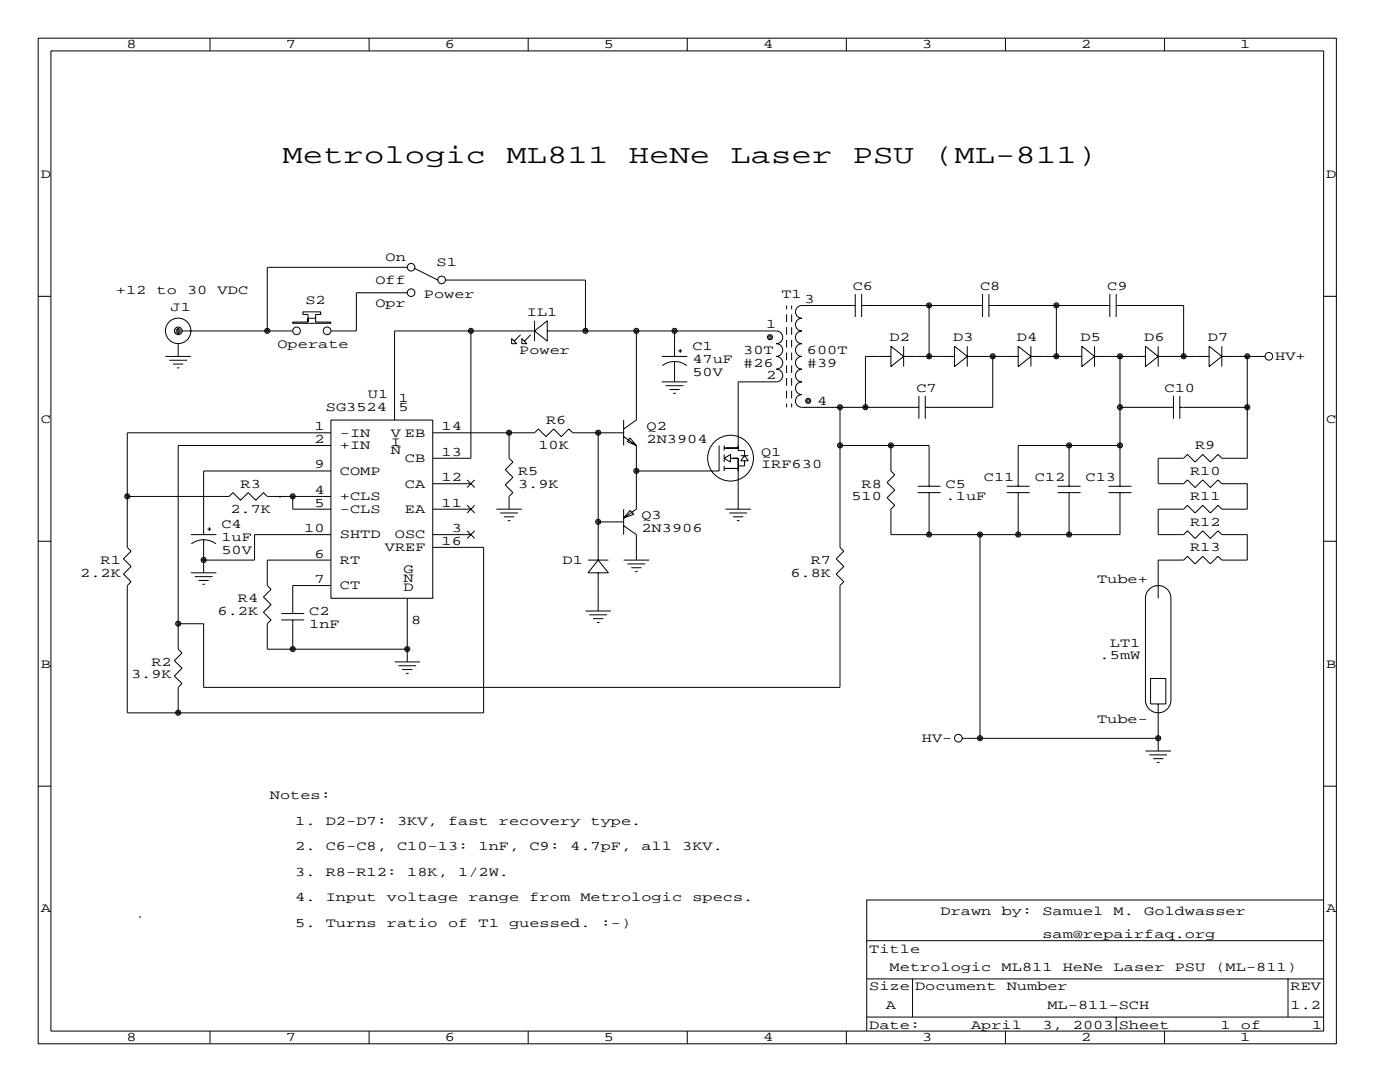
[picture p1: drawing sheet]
<svg xmlns="http://www.w3.org/2000/svg" width="279mm" height="216mm" viewBox="0 0 279 216" stroke-linecap="round" stroke-linejoin="round" font-family="sans-serif">
<g fill="none" stroke="#000" stroke-width=".2">
<path d="M7.6 7.6h259.1v200.7h-259.1zM10.2 10.2h254v195.5h-254zM41.9 7.6v2.6M73.7 7.6v2.6M105.4 7.6v2.6M137.2 7.6v2.6M168.9 7.6v2.6M200.7 7.6v2.6M232.4 7.6v2.6M7.6 59.1h2.6M81.3 58.4h-10.2v7.6h-5.1M81.3 53.3h-28v12.7"/>
<path d="M82.8 53.6l4.6 2.3M88.9 55.9h27.9v10.1M170.7 58.7v4.5M172 58.7v4.5M196.1 58.7v4.5M197.4 58.7v4.5M221.5 58.7v4.5M222.8 58.7v4.5M264.2 59.1h2.5M33 71.1h5.1M33.8 71.9h3.5M34.5 72.6h2.1"/>
<path d="M35.1 66h1M35.1 65.8h1M35.1 66.3h1M35.3 73.4h.5M35.3 65.5h.5M35.3 66.5h.5M35.6 68.6v2.5M36.3 66h22.1M60.5 62.2h3.5v.5h-1v1.6h3v.2h-7.6v-.2h3.1v-1.6h-1zM61.5 63.5h1.5M94 66v25.4h-7.6M102.1 67.6l1 1h-1z"/>
<path d="M103.9 66.8l-1.3 1.3M104.1 67.6l1.1 1h-1.1zM105.9 66.8l-1.3 1.3M106.7 66h-28v17.8M106.7 66l2.5-2v4.1zM106.7 64v4.1M109.2 66h45.7a1.27 1.27 0 0 1 1.3 1.3 1.27 1.27 0 0 1-1.3 1.3 1.27 1.27 0 0 1 1.3 1.3 1.27 1.27 0 0 1-1.3 1.2 1.27 1.27 0 0 1 1.3 1.3 1.27 1.27 0 0 1-1.3 1.3 1.27 1.27 0 0 1 1.3 1.2 1.27 1.27 0 0 1-1.3 1.3h-7.6v13.7h1.3v1M127 66v17.8l-2.5 1.8M132.1 71.1h5.1M132.1 76.2h5.1M132.2 73a4.1 4.1 0 0 1 4.9 0M132.8 77h3.6"/>
<path d="M133.6 77.7h2M134.4 78.5h.5M134.6 66v5.1M134.6 72.1v4.1M135.4 70h.7M135.8 69.6v.8M157 61v.7M157 62.7v1.6M157 65.3v1.5M157 67.8v1.5M157 70.4v1.5M157 72.9v1.5"/>
<path d="M157 75.4v1.6M157 78v1.5M158 61v.7M158 62.7v1.6M158 65.3v1.5M158 67.8v1.5M158 70.4v1.5M158 72.9v1.5M158 75.4v1.6M158 78v1.5M170.7 61h-10.7a1.27 1.27 0 0 0-1.3 1.2 1.27 1.27 0 0 0 1.3 1.3 1.27 1.27 0 0 0-1.3 1.3 1.27 1.27 0 0 0 1.3 1.2 1.27 1.27 0 0 0-1.3 1.3 1.27 1.27 0 0 0 1.3 1.3 1.27 1.27 0 0 0-1.3 1.2 1.27 1.27 0 0 0 1.3 1.3 1.27 1.27 0 0 0-1.3 1.3 1.27 1.27 0 0 0 1.3 1.3 1.27 1.27 0 0 0-1.3 1.2 1.27 1.27 0 0 0 1.3 1.3 1.27 1.27 0 0 0-1.3 1.3 1.27 1.27 0 0 0 1.3 1.2 1.27 1.27 0 0 0-1.3 1.3 1.27 1.27 0 0 0 1.3 1.3h23.4M172 61h24.1"/>
<path d="M177.8 71.1h-5.1v10.2M177.8 69.1l2.5 2-2.5 2.1zM180.3 71.1h10.2M180.3 69.1v4.1M183.4 79v4.6M184.7 79v4.6M185.4 61v10.1M190.5 69.1l2.5 2-2.5 2.1zM193 71.1h10.2M193 69.1v4.1M197.4 61h24.1M198.1 71.1v10.2h-13.4"/>
<path d="M203.2 69.1l2.5 2-2.5 2.1zM205.7 71.1h10.2M205.7 69.1v4.1M210.8 61v10.1M215.9 69.1l2.5 2-2.5 2.1zM218.4 71.1h10.2M218.4 69.1v4.1M222.8 61h13.4v10.1M223.5 71.1v25.9M228.6 69.1l2.5 2-2.5 2.1zM231.1 71.1h10.2M231.1 69.1v4.1"/>
<path d="M234.2 79v4.6M235.5 79v4.6M241.3 69.1l2.5 2-2.5 2.1zM243.8 71.1h8.7M243.8 69.1v4.1M248.9 71.1h.1M248.9 71.1v20.3h-5.1l-.7-.7-1.5 1.5-1.6-1.5-1.5 1.5-1.5-1.5-.8 .7h-5.1v5.1h5.1l.8-.7 1.5 1.5 1.5-1.5 1.6 1.5 1.5-1.5 .7 .7h5.1v5.1h-5.1l-.7-.8-1.5 1.6-1.6-1.6-1.5 1.6-1.5-1.6-.8 .8h-5.1v5.1h5.1l.8-.8 1.5 1.5 1.5-1.5 1.6 1.5 1.5-1.5 .7 .8h5.1v5.1h-5.1l-.7-.8-1.5 1.5-1.6-1.5-1.5 1.5-1.5-1.5-.8 .8h-5.1v7.6M25.4 99.1h20.3l.8-.8 1.5 1.5 1.5-1.5 1.6 1.5 1.5-1.5 .7 .8h12.7M55.9 99.1h.1M58.4 99.1v2.5h7.6M66 83.8h20.4v35.6h-20.4zM66 94h-25.4v12.7"/>
<path d="M66 86.4h-40.6v22.8l.8 .8-1.6 1.5 1.6 1.5-1.6 1.6 1.6 1.5-.8 .7v25.4h71.1v-33h-10.1M66 88.9h-30.4v40.6l.7 .8-1.5 1.5 1.5 1.5-1.5 1.6 1.5 1.5-.7 .8v5M86.4 86.4h20.3l.7-.8 1.6 1.5 1.5-1.5 1.5 1.5 1.5-1.5 .8 .8h10.2M86.4 96.5h7.6M93.2 95.8l1.5 1.5M94.7 95.8l-1.5 1.5M101.6 86.4v5l.8 .8-1.6 1.5 1.6 1.5-1.6 1.6 1.6 1.5-.8 .8v2.5M119.4 86.4h.1M119.4 86.4v25.4M124.5 83.8v5.1M124.5 87.1l2.5 1.8M125.7 87.4l1.3 1.5-1.8-.8z"/>
<path d="M127 88.9v12.7l-2.5 1.8M143.5 88.9v5.1h-16.5M144.5 89.4h2.8M144.5 93.5h2.8M144.5 88.9v1M144.5 90.7v1.5M144.5 93v1M144.5 91.4l1.3-.7v1.5zM145.8 91.4h1.5v10.2M147.8 90.9h1.6M148.6 91.9v1.1h-1.3M148.6 90.9l.8 1h-1.6z"/>
<path d="M157 80.5v.8M158 80.5v.8M167.6 81.3v27.9l.8 .8-1.5 1.5 1.5 1.5-1.5 1.6 1.5 1.5-.8 .7v20.4h-127v-12.7h-5M167.6 88.9h17.8v8.1M177.8 88.9v5.1l.8 .7-1.6 1.6 1.6 1.5-1.6 1.5 1.6 1.5-.8 .8v5.1h45.7v-8.4M183.1 98.3h4.6M183.1 97h4.6M185.4 98.3v8.4M200.9 98.3h4.6M200.9 97h4.6M203.2 98.3v8.4M211.1 98.3h4.5"/>
<path d="M211.1 97h4.5M213.4 88.9v8.1M213.4 98.3v8.4M221.2 98.3h4.6M221.2 97h4.6M223.5 81.3h10.7M223.5 88.9h-20.3v8.1M235.5 81.3h13.4M7.6 108h2.6M38.1 106.7h5.1M38.1 114.3h5.1M38.2 108.5a4.1 4.1 0 0 1 4.9 0"/>
<path d="M38.9 115.1h3.5M39.6 115.8h2.1M40.4 116.6h.5M40.6 107.7v6.6M41.4 105.6h.8M41.8 105.2v.8M66 106.7h-15.2v5.1h-10.2M66 116.8h-7.6v5.6M66 111.8h-12.7v5l.8 .8-1.5 1.5 1.5 1.5-1.5 1.6 1.5 1.5-.8 .8v5h28M81.3 119.4v12.7M86.4 106.7h7.6M86.4 101.6h7.6"/>
<path d="M93.2 105.9l1.5 1.5M93.2 100.8l1.5 1.6M94.7 105.9l-1.5 1.5M94.7 100.8l-1.5 1.6M99.1 101.6h5M99.8 102.4h3.6M100.6 103.1h2M101.3 103.9h.6M117.3 111.8h4.1M119.4 104.1h5.1M119.4 114.3v7.6M119.4 111.8l2 2.5h-4.1z"/>
<path d="M124.5 101.6v5.1M124.5 104.9l2.5 1.8v5.1M124.5 111.8h5M125.2 112.5h3.6M125.7 101.9l.8 .7-2 .8zM126 113.3h2M126.7 114h.6M144.8 101.6h5.1M145.5 102.4h3.6M146.3 103.1h2M147.1 103.9h.5M195.6 106.7v40.6"/>
<path d="M229.2 117.8a2.54 2.54 0 0 1 2.8-.8 2.54 2.54 0 0 1 1.7 2.4v20.3a2.54 2.54 0 0 1-2.6 2.5 2.54 2.54 0 0 1-2.5-2.5v-20.3l.1-.6zM230.9 116.8h.5M264.2 108h2.5M56.1 123.7h4.6M56.1 122.4h4.6M58.4 123.7v5.8M78.7 132.1h5.1M79.5 132.8h3.6M80.3 133.6h2M81 134.4h.5M116.8 121.9h5.1M117.6 122.7h3.6"/>
<path d="M118.4 123.4h2M119.1 124.2h.5M229.6 135.4h3.1v5.1h-3.1zM7.6 156.9h2.6M192 147.3h39.1M228.6 149.9h5.1M229.4 150.6h3.5M230.1 151.4h2.1M230.9 152.1h.5M231.1 140.5v9.4M264.2 156.9h2.5M264.2 179.6h-91.2v26.1"/>
<path d="M27.9 182.9h.1M173 195.3h91.2M173 187.7h91.2M182.1 195.3v7.6M257 195.3v7.6M41.9 205.7v2.6M73.7 205.7v2.6M105.4 205.7v2.6M137.2 205.7v2.6M168.9 205.7v2.6M173 202.9h91.2M200.7 205.7v2.6"/>
<path d="M222.8 202.9v2.8M232.4 205.7v2.6"/>
<circle cx="82" cy="53.3" r=".76"/>
<circle cx="82" cy="58.4" r=".76"/>
<circle cx="88.1" cy="55.9" r=".76"/>
<circle cx="35.6" cy="66" r=".76"/>
<circle cx="35.6" cy="66" r="2.54"/>
<circle cx="53.3" cy="66" r=".51"/>
<circle cx="53.3" cy="66" r=".25"/>
<circle cx="59.2" cy="66" r=".76"/>
<circle cx="65.3" cy="66" r=".76"/>
<circle cx="94" cy="66" r=".51"/>
<circle cx="94" cy="66" r=".25"/>
<circle cx="116.8" cy="66" r=".51"/>
<circle cx="116.8" cy="66" r=".25"/>
<circle cx="127" cy="66" r=".51"/>
<circle cx="127" cy="66" r=".25"/>
<circle cx="134.6" cy="66" r=".51"/>
<circle cx="134.6" cy="66" r=".25"/>
<circle cx="153.7" cy="67.3" r=".51"/>
<circle cx="153.7" cy="67.3" r=".25"/>
<circle cx="161.3" cy="80" r=".51"/>
<circle cx="161.3" cy="80" r=".25"/>
<circle cx="185.4" cy="71.1" r=".51"/>
<circle cx="185.4" cy="60.9" r=".51"/>
<circle cx="185.4" cy="60.9" r=".25"/>
<circle cx="185.4" cy="71.1" r=".25"/>
<circle cx="198.1" cy="71.1" r=".51"/>
<circle cx="198.1" cy="71.1" r=".25"/>
<circle cx="210.8" cy="71.1" r=".51"/>
<circle cx="210.8" cy="60.9" r=".51"/>
<circle cx="210.8" cy="60.9" r=".25"/>
<circle cx="210.8" cy="71.1" r=".25"/>
<circle cx="223.5" cy="71.1" r=".51"/>
<circle cx="223.5" cy="71.1" r=".25"/>
<circle cx="236.2" cy="71.1" r=".51"/>
<circle cx="236.2" cy="71.1" r=".25"/>
<circle cx="248.9" cy="71.1" r=".51"/>
<circle cx="248.9" cy="71.1" r=".25"/>
<circle cx="253.2" cy="71.1" r=".76"/>
<circle cx="25.4" cy="99" r=".51"/>
<circle cx="25.4" cy="99" r=".25"/>
<circle cx="58.4" cy="99" r=".51"/>
<circle cx="58.4" cy="99" r=".25"/>
<circle cx="101.6" cy="86.3" r=".51"/>
<circle cx="101.6" cy="86.3" r=".25"/>
<circle cx="119.4" cy="86.3" r=".51"/>
<circle cx="119.4" cy="86.3" r=".25"/>
<circle cx="127" cy="94" r=".51"/>
<circle cx="127" cy="94" r=".25"/>
<circle cx="145.8" cy="91.4" r="4.6"/>
<circle cx="167.6" cy="88.9" r=".51"/>
<circle cx="167.6" cy="81.3" r=".51"/>
<circle cx="167.6" cy="88.9" r=".25"/>
<circle cx="167.6" cy="81.3" r=".25"/>
<circle cx="172.7" cy="81.3" r=".51"/>
<circle cx="172.7" cy="81.3" r=".25"/>
<circle cx="177.8" cy="88.9" r=".51"/>
<circle cx="177.8" cy="88.9" r=".25"/>
<circle cx="213.4" cy="88.9" r=".51"/>
<circle cx="213.4" cy="88.9" r=".25"/>
<circle cx="223.5" cy="81.3" r=".51"/>
<circle cx="223.5" cy="88.9" r=".51"/>
<circle cx="223.5" cy="81.3" r=".25"/>
<circle cx="223.5" cy="88.9" r=".25"/>
<circle cx="248.9" cy="81.3" r=".51"/>
<circle cx="248.9" cy="81.3" r=".25"/>
<circle cx="40.6" cy="111.7" r=".51"/>
<circle cx="40.6" cy="111.7" r=".25"/>
<circle cx="119.4" cy="104.1" r=".51"/>
<circle cx="119.4" cy="104.1" r=".25"/>
<circle cx="185.4" cy="106.7" r=".51"/>
<circle cx="185.4" cy="106.7" r=".25"/>
<circle cx="195.6" cy="106.7" r=".51"/>
<circle cx="195.6" cy="106.7" r=".25"/>
<circle cx="203.2" cy="106.7" r=".51"/>
<circle cx="203.2" cy="106.7" r=".25"/>
<circle cx="213.4" cy="106.7" r=".51"/>
<circle cx="213.4" cy="106.7" r=".25"/>
<circle cx="35.6" cy="124.4" r=".51"/>
<circle cx="35.6" cy="124.4" r=".25"/>
<circle cx="58.4" cy="129.5" r=".51"/>
<circle cx="58.4" cy="129.5" r=".25"/>
<circle cx="81.3" cy="129.5" r=".51"/>
<circle cx="81.3" cy="129.5" r=".25"/>
<circle cx="35.6" cy="142.2" r=".51"/>
<circle cx="35.6" cy="142.2" r=".25"/>
<circle cx="191.3" cy="147.3" r=".76"/>
<circle cx="195.6" cy="147.3" r=".51"/>
<circle cx="195.6" cy="147.3" r=".25"/>
<circle cx="231.1" cy="147.3" r=".51"/>
<circle cx="231.1" cy="147.3" r=".25"/>
</g>
<g font-size="5.3">
<text x="56.4" y="32.5">Metrologic</text>
<text x="101.1" y="32.5">ML811</text>
<text x="125.5" y="32.5">HeNe</text>
<text x="145.8" y="32.5">Laser</text>
<text x="170.2" y="32.5">PSU</text>
<text x="186.4" y="32.5">(ML-811)</text>
</g>
<g font-size="2.6">
<text x="25.3" y="9.7">8</text>
<text x="57" y="9.7">7</text>
<text x="88.8" y="9.7">6</text>
<text x="120.5" y="9.7">5</text>
<text x="152.3" y="9.7">4</text>
<text x="184" y="9.7">3</text>
<text x="215.8" y="9.7">2</text>
<text x="247.5" y="9.7">1</text>
<text x="8.1" y="35.5">D</text>
<text x="264.7" y="35.5">D</text>
<text x="77" y="52.1">On</text>
<text x="87.1" y="53.1">S1</text>
<text x="23.1" y="58.7">+12</text>
<text x="31.2" y="58.7">to</text>
<text x="37.3" y="58.7">30</text>
<text x="43.4" y="58.7">VDC</text>
<text x="74.9" y="56.6">Off</text>
<text x="84.6" y="59.4">Power</text>
<text x="156" y="59.4">T1</text>
<text x="170.2" y="57.9">C6</text>
<text x="195.6" y="57.9">C8</text>
<text x="221" y="57.9">C9</text>
<text x="34" y="62">J1</text>
<text x="61" y="60.7">S2</text>
<text x="74.9" y="61.2">Opr</text>
<text x="105.2" y="63">IL1</text>
<text x="152.9" y="65.5">1</text>
<text x="160.5" y="60.5">3</text>
<text x="55.4" y="69.3">Operate</text>
<text x="103.6" y="70.6">Power</text>
<text x="138.2" y="69.8">C1</text>
<text x="148.3" y="70.6">30T</text>
<text x="161" y="70.6">600T</text>
<text x="177.5" y="68.1">D2</text>
<text x="190.2" y="68.1">D3</text>
<text x="202.9" y="68.1">D4</text>
<text x="215.6" y="68.1">D5</text>
<text x="228.3" y="68.1">D6</text>
<text x="241" y="68.1">D7</text>
<text x="254.5" y="71.9">HV+</text>
<text x="138.2" y="72.4">47uF</text>
<text x="138.2" y="74.9">50V</text>
<text x="148.3" y="73.2">#26</text>
<text x="152.9" y="75.7">2</text>
<text x="161" y="73.2">#39</text>
<text x="65" y="82">SG3524</text>
<text x="73.4" y="79.5">U1</text>
<text x="79.5" y="80.3">1</text>
<text x="79.5" y="82">5</text>
<text x="163.1" y="80.8">4</text>
<text x="182.9" y="78.2">C7</text>
<text x="232.4" y="78.2">C10</text>
<text x="8.1" y="84.3">C</text>
<text x="62.7" y="85.9">1</text>
<text x="62.7" y="88.4">2</text>
<text x="67.8" y="87.1">-IN</text>
<text x="67.8" y="89.7">+IN</text>
<text x="78" y="87.1">V EB</text>
<text x="78" y="88.9">I</text>
<text x="88.1" y="85.9">14</text>
<text x="107.4" y="89.7">10K</text>
<text x="109" y="84.6">R6</text>
<text x="129" y="85.9">Q2</text>
<text x="129" y="88.4">2N3904</text>
<text x="238.5" y="89.7">R9</text>
<text x="264.7" y="84.3">C</text>
<text x="62.7" y="93.5">9</text>
<text x="67.8" y="94.7">COMP</text>
<text x="78" y="90.7">N</text>
<text x="80.8" y="92.2">CB</text>
<text x="88.1" y="90.9">13</text>
<text x="103.4" y="94.7">R5</text>
<text x="151.9" y="90.9">Q1</text>
<text x="151.9" y="93.5">IRF630</text>
<text x="237.5" y="94.7">R10</text>
<text x="48" y="97.3">R3</text>
<text x="62.7" y="101.1">5</text>
<text x="62.7" y="98.6">4</text>
<text x="67.8" y="99.8">+CLS</text>
<text x="80.8" y="97.3">CA</text>
<text x="88.1" y="96">12</text>
<text x="88.1" y="101.1">11</text>
<text x="103.4" y="97.3">3.9K</text>
<text x="169.9" y="99.8">510</text>
<text x="172" y="97.3">R8</text>
<text x="188.7" y="97.3">C5</text>
<text x="188.7" y="99.8">.1uF</text>
<text x="196.3" y="96">C11</text>
<text x="206.5" y="96">C12</text>
<text x="216.7" y="96">C13</text>
<text x="237.5" y="99.8">R11</text>
<text x="44.2" y="105.4">C4</text>
<text x="44.2" y="107.9">1uF</text>
<text x="46" y="102.4">2.7K</text>
<text x="60.7" y="106.2">10</text>
<text x="67.8" y="102.4">-CLS</text>
<text x="67.8" y="107.4">SHTD</text>
<text x="78.8" y="107.4">OSC</text>
<text x="80.8" y="102.4">EA</text>
<text x="90.2" y="106.2">3</text>
<text x="128" y="103.6">Q3</text>
<text x="128" y="106.2">2N3906</text>
<text x="237.5" y="104.9">R12</text>
<text x="20.1" y="112.5">R1</text>
<text x="44.2" y="110.5">50V</text>
<text x="62.7" y="111.3">6</text>
<text x="67.8" y="112.5">RT</text>
<text x="76.8" y="110">VREF</text>
<text x="88.1" y="108.7">16</text>
<text x="112.3" y="112.5">D1</text>
<text x="161.8" y="112.5">R7</text>
<text x="237.5" y="110">R13</text>
<text x="16" y="115.1">2.2K</text>
<text x="62.7" y="116.3">7</text>
<text x="67.8" y="117.6">CT</text>
<text x="80.5" y="114.3">G</text>
<text x="80.5" y="116.1">N</text>
<text x="80.5" y="117.9">D</text>
<text x="157.7" y="115.1">6.8K</text>
<text x="218.9" y="116.3">Tube+</text>
<text x="43.4" y="122.7">6.2K</text>
<text x="47.5" y="120.1">R4</text>
<text x="61.7" y="122.7">C2</text>
<text x="61.7" y="125.2">1nF</text>
<text x="82" y="124.5">8</text>
<text x="219.5" y="131.6">.5mW</text>
<text x="221.5" y="129">LT1</text>
<text x="8.1" y="133.2">B</text>
<text x="26.2" y="135.4">3.9K</text>
<text x="30.2" y="132.8">R2</text>
<text x="264.7" y="133.2">B</text>
<text x="184" y="148.1">HV-</text>
<text x="218.9" y="144.3">Tube-</text>
<text x="53.8" y="159.5">Notes:</text>
<text x="58.9" y="164.6">1.</text>
<text x="65" y="164.6">D2-D7:</text>
<text x="79.2" y="164.6">3KV,</text>
<text x="89.4" y="164.6">fast</text>
<text x="99.6" y="164.6">recovery</text>
<text x="117.9" y="164.6">type.</text>
<text x="58.9" y="169.7">2.</text>
<text x="65" y="169.7">C6-C8,</text>
<text x="79.2" y="169.7">C10-13:</text>
<text x="95.5" y="169.7">1nF,</text>
<text x="105.7" y="169.7">C9:</text>
<text x="113.8" y="169.7">4.7pF,</text>
<text x="128" y="169.7">all</text>
<text x="136.1" y="169.7">3KV.</text>
<text x="58.9" y="174.8">3.</text>
<text x="58.9" y="179.8">4.</text>
<text x="65" y="174.8">R8-R12:</text>
<text x="65" y="179.8">Input</text>
<text x="77.2" y="179.8">voltage</text>
<text x="81.3" y="174.8">18K,</text>
<text x="91.4" y="174.8">1/2W.</text>
<text x="93.5" y="179.8">range</text>
<text x="105.7" y="179.8">from</text>
<text x="115.8" y="179.8">Metrologic</text>
<text x="138.2" y="179.8">specs.</text>
<text x="8.1" y="182.1">A</text>
<text x="58.9" y="184.9">5.</text>
<text x="65" y="184.9">Turns</text>
<text x="77.2" y="184.9">ratio</text>
<text x="89.4" y="184.9">of</text>
<text x="95.5" y="184.9">T1</text>
<text x="101.6" y="184.9">guessed.</text>
<text x="119.9" y="184.9">:-)</text>
<text x="187.7" y="182.6">Drawn</text>
<text x="199.9" y="182.6">by:</text>
<text x="208" y="182.6">Samuel</text>
<text x="222.2" y="182.6">M.</text>
<text x="228.3" y="182.6">Goldwasser</text>
<text x="264.7" y="182.1">A</text>
<text x="173.5" y="190.2">Title</text>
<text x="208" y="187.2">sam@repairfaq.org</text>
<text x="173.5" y="197.6">Size Document</text>
<text x="177.5" y="193.8">Metrologic</text>
<text x="199.9" y="193.8">ML811</text>
<text x="200.9" y="197.6">Number</text>
<text x="212.1" y="193.8">HeNe</text>
<text x="222.2" y="193.8">Laser</text>
<text x="234.4" y="193.8">PSU</text>
<text x="242.6" y="193.8">(ML-811)</text>
<text x="257.6" y="197.6">REV</text>
<text x="176.8" y="201.4">A</text>
<text x="209" y="201.4">ML-811-SCH</text>
<text x="257.6" y="201.4">1.2</text>
<text x="25.3" y="207.8">8</text>
<text x="57" y="207.8">7</text>
<text x="88.8" y="207.8">6</text>
<text x="120.5" y="207.8">5</text>
<text x="152.3" y="207.8">4</text>
<text x="173.5" y="205.2">Date:</text>
<text x="184" y="207.8">3</text>
<text x="193.8" y="205.2">April</text>
<text x="208" y="205.2">3,</text>
<text x="214.1" y="205.2">2003 Sheet</text>
<text x="215.8" y="207.8">2</text>
<text x="243.6" y="205.2">1</text>
<text x="247.5" y="207.8">1</text>
<text x="247.7" y="205.2">of</text>
<text x="261.9" y="205.2">1</text>
</g>
</svg>
